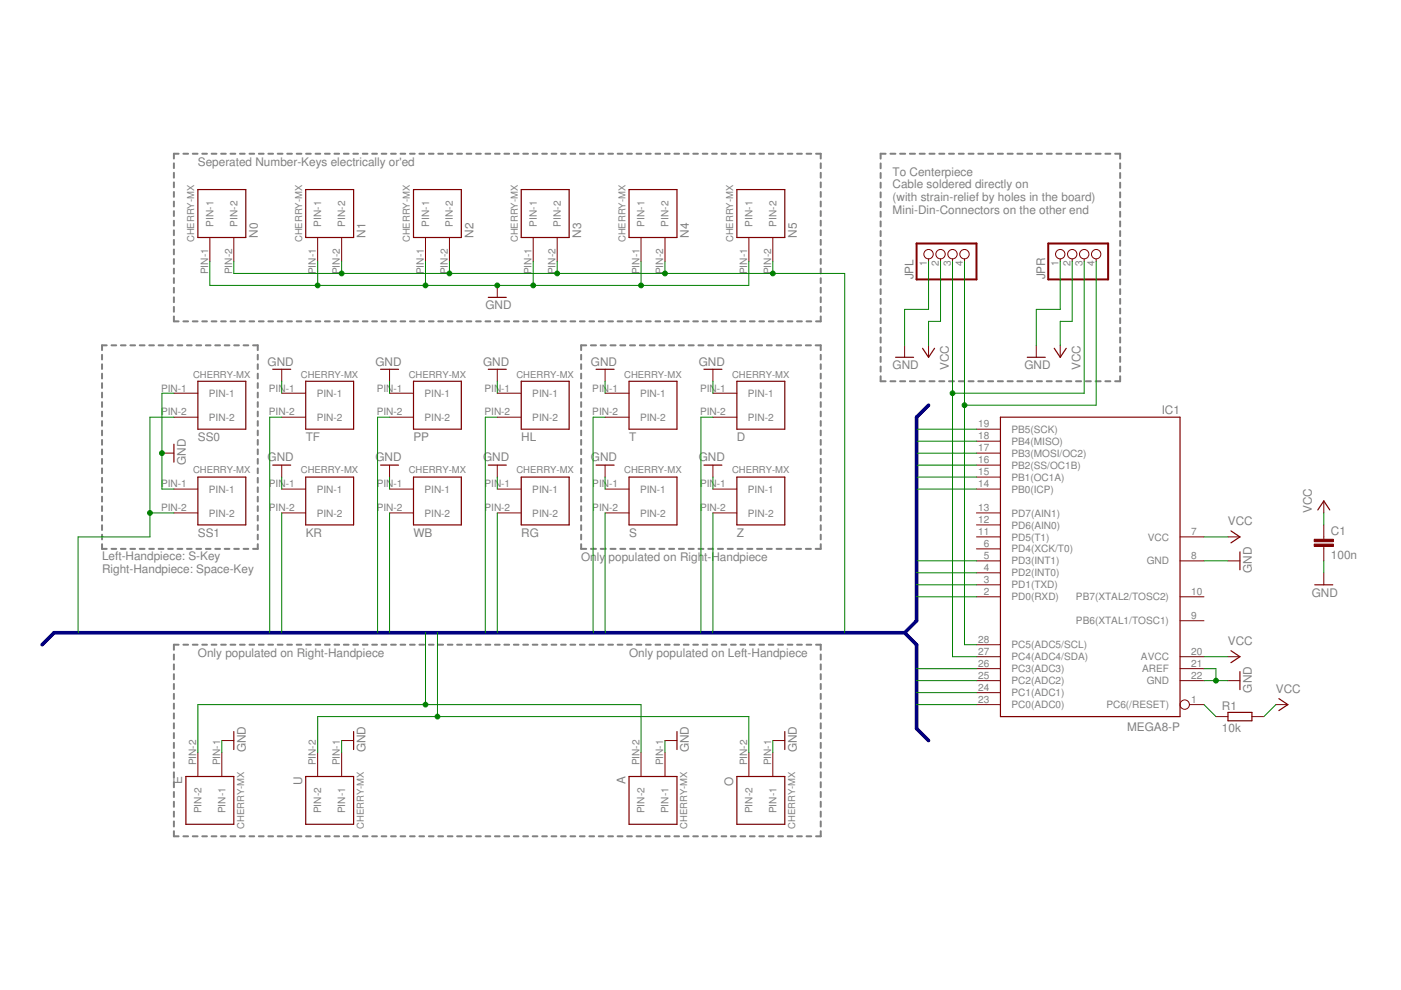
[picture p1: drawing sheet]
<svg xmlns="http://www.w3.org/2000/svg" width="297mm" height="210mm" viewBox="0 0 297 210" stroke-linecap="round" stroke-linejoin="round" font-family="sans-serif">
<g fill="none" stroke="#808080" stroke-width=".42">
<path d="M36.9 34.6v1M36.9 36.6v1.1M36.9 38.7v1M37.9 32.6h-1v1M38.9 32.6h1M40.9 32.6h1M42.9 32.6h1M44.9 32.6h1M46.9 32.6h1M48.9 32.6h1M50.9 32.6h1M52.9 32.6h1"/>
<path d="M54.9 32.6h1M56.9 32.6h1M58.9 32.6h1M60.9 32.6h1M62.9 32.6h1M64.9 32.6h1M66.9 32.6h1M68.9 32.6h1M70.9 32.6h1M72.9 32.6h1M74.9 32.6h1M76.9 32.6h1"/>
<path d="M78.9 32.6h1M80.9 32.6h1M82.9 32.6h1M84.9 32.6h1M86.9 32.6h1M88.9 32.6h1M90.9 32.6h1M92.9 32.6h1M94.9 32.6h1M96.9 32.6h1M98.9 32.6h1M100.9 32.6h1"/>
<path d="M102.9 32.6h1M104.9 32.6h1M106.9 32.6h1M108.9 32.6h1M110.9 32.6h1.1M112.9 32.6h1M115 32.6h1M116.9 32.6h1.1M119 32.6h1M120.9 32.6h1.1M123 32.6h1M125 32.6h1"/>
<path d="M127 32.6h1M129 32.6h1M131 32.6h1M133 32.6h1M135 32.6h1M137 32.6h1M139 32.6h1M141 32.6h1M143 32.6h1M145 32.6h1M147 32.6h1M149 32.6h1"/>
<path d="M151 32.6h1M153 32.6h1M155 32.6h1M157 32.6h1M159 32.6h1M161 32.6h1M163 32.6h1M165 32.6h1M167 32.6h1M169 32.6h1M171 32.6h1M173 32.6h1v1"/>
<path d="M174 34.6v1M174 36.6v1.1M174 38.7v1M186.7 34.6v1.1M186.7 36.7v1M186.7 38.7v1.1M187.8 32.6h-1.1v1M188.8 32.6h1M190.8 32.6h1.1M192.9 32.6h1.1M195 32.6h1.1M197.1 32.6h1"/>
<path d="M199.1 32.6h1.1M201.2 32.6h1.1M203.3 32.6h1M205.4 32.6h1M207.4 32.6h1.1M209.5 32.6h1.1M211.6 32.6h1M213.6 32.6h1.1M215.7 32.6h1.1M217.8 32.6h1M219.9 32.6h1M221.9 32.6h1.1"/>
<path d="M224 32.6h1.1M226.1 32.6h1M228.1 32.6h1.1M230.2 32.6h1.1M232.3 32.6h1.1M234.4 32.6h1M236.4 32.6h1.1v1M237.5 34.6v1.1M237.5 36.7v1M237.5 38.7v1.1M36.9 40.7v1M36.9 42.7v1.1"/>
<path d="M36.9 44.8v1M36.9 46.8v1M36.9 48.8v1.1M36.9 50.9v1M36.9 52.9v1M36.9 54.9v1M36.9 57v1M36.9 59v1M174 40.7v1M174 42.7v1.1M174 44.8v1M174 46.8v1"/>
<path d="M174 48.8v1.1M174 50.9v1M174 52.9v1M174 54.9v1M174 57v1M174 59v1M186.7 40.8v1M186.7 42.8v1.1M186.7 44.9v1.1M186.7 46.9v1.1M186.7 49v1.1M186.7 51.1v1"/>
<path d="M186.7 53.1v1.1M186.7 55.2v1M186.7 57.2v1.1M186.7 59.3v1M237.5 40.8v1M237.5 42.8v1.1M237.5 44.9v1.1M237.5 46.9v1.1M237.5 49v1.1M237.5 51.1v1M237.5 53.1v1.1M237.5 55.2v1"/>
<path d="M237.5 57.2v1.1M237.5 59.3v1M21.6 75.2v1M21.6 77.2v1M21.6 79.2v1M22.6 73.2h-1v1M23.6 73.2h1M25.6 73.2h1M27.6 73.2h1M29.6 73.2h1M31.6 73.2h1M33.6 73.2h1"/>
<path d="M35.6 73.2h1M36.9 67.1v1h1M36.9 61v1M36.9 63v1.1M36.9 65.1v1M37.6 73.2h1.1M38.9 68.1h1M39.6 73.2h1M40.9 68.1h1M41.6 73.2h1.1M42.9 68.1h1M43.6 73.2h1"/>
<path d="M44.9 68.1h1M45.6 73.2h1.1M46.9 68.1h1M47.6 73.2h1M48.9 68.1h1M49.7 73.2h1M50.9 68.1h1M51.6 73.2h1M52.9 68.1h1M53.7 73.2h1v1M54.7 75.2v1M54.7 77.2v1"/>
<path d="M54.7 79.2v1M54.9 68.1h1M56.9 68.1h1M58.9 68.1h1M60.9 68.1h1M62.9 68.1h1M64.9 68.1h1M66.9 68.1h1M68.9 68.1h1M70.9 68.1h1M72.9 68.1h1M74.9 68.1h1"/>
<path d="M76.9 68.1h1M78.9 68.1h1M80.9 68.1h1M82.9 68.1h1M84.9 68.1h1M86.9 68.1h1M88.9 68.1h1M90.9 68.1h1M92.9 68.1h1M94.9 68.1h1M96.9 68.1h1M98.9 68.1h1"/>
<path d="M100.9 68.1h1M102.9 68.1h1M104.9 68.1h1M106.9 68.1h1M108.9 68.1h1M110.9 68.1h1.1M112.9 68.1h1M115 68.1h1M116.9 68.1h1.1M119 68.1h1M120.9 68.1h1.1M123 68.1h1"/>
<path d="M123.2 75.2v1M123.2 77.2v1M123.2 79.2v1M124.3 73.2h-1.1v1M125 68.1h1M125.3 73.2h1.1M127 68.1h1M127.4 73.2h1M129 68.1h1M129.4 73.2h1.1M131 68.1h1M131.5 73.2h1.1"/>
<path d="M133 68.1h1M133.6 73.2h1M135 68.1h1M135.7 73.2h1M137 68.1h1M137.7 73.2h1.1M139 68.1h1M139.8 73.2h1.1M141 68.1h1M141.9 73.2h1M143 68.1h1M143.9 73.2h1.1"/>
<path d="M145 68.1h1M146 73.2h1.1M147 68.1h1M148.1 73.2h1M149 68.1h1M150.2 73.2h1M151 68.1h1M152.2 73.2h1.1M153 68.1h1M154.3 73.2h1.1M155 68.1h1M156.4 73.2h1"/>
<path d="M157 68.1h1M158.4 73.2h1.1M159 68.1h1M160.5 73.2h1.1M161 68.1h1M162.6 73.2h1M163 68.1h1M164.7 73.2h1M165 68.1h1M166.7 73.2h1.1M167 68.1h1M168.8 73.2h1.1"/>
<path d="M169 68.1h1M170.9 73.2h1M171 68.1h1M172.9 73.2h1.1v1M174 61v1M174 63v1.1M174 65.1v1M174 67.1v1h-1M174 75.2v1M174 77.2v1M174 79.2v1M186.7 79.8v1h1.1"/>
<path d="M186.7 61.3v1.1M186.7 63.4v1M186.7 65.4v1.1M186.7 67.5v1M186.7 69.5v1.1M186.7 71.6v1M186.7 73.6v1.1M186.7 75.7v1M186.7 77.7v1.1M237.5 61.3v1.1M237.5 63.4v1M237.5 65.4v1.1"/>
<path d="M237.5 67.5v1M237.5 69.5v1.1M237.5 71.6v1M237.5 73.6v1.1M237.5 75.7v1M237.5 77.7v1.1M237.5 79.8v1h-1.1M21.6 81.2v1.1M21.6 83.2v1.1M21.6 85.3v1M21.6 87.3v1M21.6 89.3v1"/>
<path d="M21.6 91.3v1M21.6 93.3v1M21.6 95.3v1M21.6 97.3v1M21.6 99.3v1M54.7 81.2v1.1M54.7 83.2v1.1M54.7 85.3v1M54.7 87.3v1M54.7 89.3v1M54.7 91.3v1M54.7 93.3v1"/>
<path d="M54.7 95.3v1M54.7 97.3v1M54.7 99.3v1M123.2 81.2v1.1M123.2 83.2v1.1M123.2 85.3v1M123.2 87.3v1M123.2 89.3v1M123.2 91.3v1M123.2 93.3v1M123.2 95.3v1M123.2 97.3v1"/>
<path d="M123.2 99.3v1M174 81.2v1.1M174 83.2v1.1M174 85.3v1M174 87.3v1M174 89.3v1M174 91.3v1M174 93.3v1M174 95.3v1M174 97.3v1M174 99.3v1M188.8 80.8h1"/>
<path d="M190.8 80.8h1.1M192.9 80.8h1.1M195 80.8h1.1M197.1 80.8h1M199.1 80.8h1.1M201.2 80.8h1.1M203.3 80.8h1M205.4 80.8h1M207.4 80.8h1.1M209.5 80.8h1.1M211.6 80.8h1M213.6 80.8h1.1"/>
<path d="M215.7 80.8h1.1M217.8 80.8h1M219.9 80.8h1M221.9 80.8h1.1M224 80.8h1.1M226.1 80.8h1M228.1 80.8h1.1M230.2 80.8h1.1M232.3 80.8h1.1M234.4 80.8h1M21.6 115.4v1h1M21.6 101.3v1"/>
<path d="M21.6 103.3v1M21.6 105.3v1M21.6 107.3v1.1M21.6 109.3v1.1M21.6 111.4v1M21.6 113.4v1M23.6 116.4h1M25.6 116.4h1M27.6 116.4h1M29.6 116.4h1M31.6 116.4h1M33.6 116.4h1"/>
<path d="M35.6 116.4h1M37.6 116.4h1.1M39.6 116.4h1M41.6 116.4h1.1M43.6 116.4h1M45.6 116.4h1.1M47.6 116.4h1M49.7 116.4h1M51.6 116.4h1M54.7 101.3v1M54.7 103.3v1M54.7 105.3v1"/>
<path d="M54.7 107.3v1.1M54.7 109.3v1.1M54.7 111.4v1M54.7 113.4v1M54.7 115.4v1h-1M123.2 115.4v1h1.1M123.2 101.3v1M123.2 103.3v1M123.2 105.3v1M123.2 107.3v1.1M123.2 109.3v1.1M123.2 111.4v1"/>
<path d="M123.2 113.4v1M125.3 116.4h1.1M127.4 116.4h1M129.4 116.4h1.1M131.5 116.4h1.1M133.6 116.4h1M135.7 116.4h1M137.7 116.4h1.1M139.8 116.4h1.1M141.9 116.4h1M143.9 116.4h1.1M146 116.4h1.1"/>
<path d="M148.1 116.4h1M150.2 116.4h1M152.2 116.4h1.1M154.3 116.4h1.1M156.4 116.4h1M158.4 116.4h1.1M160.5 116.4h1.1M162.6 116.4h1M164.7 116.4h1M166.7 116.4h1.1M168.8 116.4h1.1M170.9 116.4h1"/>
<path d="M174 101.3v1M174 103.3v1M174 105.3v1M174 107.3v1.1M174 109.3v1.1M174 111.4v1M174 113.4v1M174 115.4v1h-1.1M36.9 138.8v1M37.9 136.7h-1v1.1M38.9 136.7h1M40.9 136.7h1"/>
<path d="M42.9 136.7h1M44.9 136.7h1M46.9 136.7h1M48.9 136.7h1M50.9 136.7h1M52.9 136.7h1M54.9 136.7h1M56.9 136.7h1M58.9 136.7h1M60.9 136.7h1M62.9 136.7h1M64.9 136.7h1"/>
<path d="M66.9 136.7h1M68.9 136.7h1M70.9 136.7h1M72.9 136.7h1M74.9 136.7h1M76.9 136.7h1M78.9 136.7h1M80.9 136.7h1M82.9 136.7h1M84.9 136.7h1M86.9 136.7h1M88.9 136.7h1"/>
<path d="M90.9 136.7h1M92.9 136.7h1M94.9 136.7h1M96.9 136.7h1M98.9 136.7h1M100.9 136.7h1M102.9 136.7h1M104.9 136.7h1M106.9 136.7h1M108.9 136.7h1M110.9 136.7h1.1M112.9 136.7h1"/>
<path d="M115 136.7h1M116.9 136.7h1.1M119 136.7h1M120.9 136.7h1.1M123 136.7h1M125 136.7h1M127 136.7h1M129 136.7h1M131 136.7h1M133 136.7h1M135 136.7h1M137 136.7h1"/>
<path d="M139 136.7h1M141 136.7h1M143 136.7h1M145 136.7h1M147 136.7h1M149 136.7h1M151 136.7h1M153 136.7h1M155 136.7h1M157 136.7h1M159 136.7h1M161 136.7h1"/>
<path d="M163 136.7h1M165 136.7h1M167 136.7h1M169 136.7h1M171 136.7h1M173 136.7h1v1.1M174 138.8v1M36.9 140.9v1M36.9 142.9v1.1M36.9 145v1.1M36.9 147.1v1.1M36.9 149.2v1.1"/>
<path d="M36.9 151.3v1M36.9 153.4v1M36.9 155.4v1.1M36.9 157.5v1.1M36.9 159.6v1.1M174 140.9v1M174 142.9v1.1M174 145v1.1M174 147.1v1.1M174 149.2v1.1M174 151.3v1M174 153.4v1"/>
<path d="M174 155.4v1.1M174 157.5v1.1M174 159.6v1.1M36.9 161.7v1.1M36.9 163.7v1.1M36.9 165.8v1.1M36.9 167.9v1.1M36.9 170v1.1M36.9 172.1v1.1M36.9 174.2v1M36.9 176.2v1.1h1M38.9 177.3h1"/>
<path d="M40.9 177.3h1M42.9 177.3h1M44.9 177.3h1M46.9 177.3h1M48.9 177.3h1M50.9 177.3h1M52.9 177.3h1M54.9 177.3h1M56.9 177.3h1M58.9 177.3h1M60.9 177.3h1M62.9 177.3h1"/>
<path d="M64.9 177.3h1M66.9 177.3h1M68.9 177.3h1M70.9 177.3h1M72.9 177.3h1M74.9 177.3h1M76.9 177.3h1M78.9 177.3h1M80.9 177.3h1M82.9 177.3h1M84.9 177.3h1M86.9 177.3h1"/>
<path d="M88.9 177.3h1M90.9 177.3h1M92.9 177.3h1M94.9 177.3h1M96.9 177.3h1M98.9 177.3h1M100.9 177.3h1M102.9 177.3h1M104.9 177.3h1M106.9 177.3h1M108.9 177.3h1M110.9 177.3h1.1"/>
<path d="M112.9 177.3h1M115 177.3h1M116.9 177.3h1.1M119 177.3h1M120.9 177.3h1.1M123 177.3h1M125 177.3h1M127 177.3h1M129 177.3h1M131 177.3h1M133 177.3h1M135 177.3h1"/>
<path d="M137 177.3h1M139 177.3h1M141 177.3h1M143 177.3h1M145 177.3h1M147 177.3h1M149 177.3h1M151 177.3h1M153 177.3h1M155 177.3h1M157 177.3h1M159 177.3h1"/>
<path d="M161 177.3h1M163 177.3h1M165 177.3h1M167 177.3h1M169 177.3h1M171 177.3h1M174 161.7v1.1M174 163.7v1.1M174 165.8v1.1M174 167.9v1.1M174 170v1.1M174 172.1v1.1"/>
<path d="M174 174.2v1M174 176.2v1.1h-1"/>
</g>
<g fill="none" stroke="#800000" stroke-width=".21">
<path d="M44.5 50.4v5M49.6 50.4v5M67.4 50.4v5M72.4 50.4v5M90.2 50.4v5M95.3 50.4v5M113.1 50.4v5M118.1 50.4v5M135.9 50.4v5M141 50.4v5M158.8 50.4v5M163.9 50.4v5"/>
<path d="M196.9 54.9v.5M199.4 54.9v.5M202 54.9v.5M204.5 54.9v.5M224.8 54.9v.5M227.3 54.9v.5M229.9 54.9v.5M232.4 54.9v.5M59.7 78.3v2.5M82.6 78.3v2.5M105.4 60.5v2.6M105.4 78.3v2.5"/>
<path d="M128.3 78.3v2.5M151.2 78.3v2.5M191.8 73.2v2.6M196.9 73.2v2.6M219.7 73.2v2.6M224.8 73.2v2.6M34.3 96.1h2.6M36.9 83.4h5.1M36.9 88.5h5.1M59.7 83.4h5.1M59.7 88.5h5.1M59.7 98.6v2.6"/>
<path d="M82.6 83.4h5.1M82.6 88.5h5.1M82.6 98.6v2.6M105.4 83.4h5.1M105.4 88.5h5.1M105.4 98.6v2.6M128.3 83.4h5.1M128.3 88.5h5.1M128.3 98.6v2.6M151.2 83.4h5M151.2 88.5h5M151.2 98.6v2.6"/>
<path d="M207 91h5.1M207 93.5h5.1M207 96.1h5.1M207 98.6h5.1M36.9 103.7h5.1M36.9 108.8h5.1M59.7 103.7h5.1M59.7 108.8h5.1M82.6 103.7h5.1M82.6 108.8h5.1M105.4 103.7h5.1M105.4 108.8h5.1"/>
<path d="M128.3 103.7h5.1M128.3 108.8h5.1M151.2 103.7h5M151.2 108.8h5M207 103.7h5.1M207 108.8h5.1M207 118.9h5.1M207 113.8h5.1M207 101.2h5.1M207 111.3h5.1M207 116.4h5.1M250.2 118.9h5.1"/>
<path d="M250.2 113.8h5.1M260.3 118.9h2.6M260.3 113.8h2.6M280.7 106.2v2.6M280.7 111.3v3M280.7 115.9v3M207 126.5h5.1M207 139.2h5.1M207 121.5h5.1M207 124h5.1M207 136.7h5.1M250.2 126.5h5.1"/>
<path d="M250.2 131.6h5.1M250.2 139.2h5.1M260.3 139.2h2.6M280.7 121.5v2.5M42 159.6v5M47 159.6v5M47 157h2.6M67.4 159.6v5M72.4 159.6v5M72.4 157h2.6M135.9 159.6v5M141 159.6v5"/>
<path d="M141 157h2.5M158.8 159.6v5M163.9 159.6v5M163.9 157h2.5M207 144.3h5.1M207 141.8h5.1M207 146.9h5.1M207 149.4h5.1M250.2 144.3h5.1M250.2 141.8h5.1M252.2 149.4h3.1M257.8 151.9h2.5"/>
<path d="M260.3 144.3h2.6M265.4 151.9h2.6M270.5 149.4h2.5"/>
<circle cx="196.9" cy="53.9" r=".99"/>
<circle cx="199.4" cy="53.9" r=".99"/>
<circle cx="202" cy="53.9" r=".99"/>
<circle cx="204.5" cy="53.9" r=".99"/>
<circle cx="224.8" cy="53.9" r=".99"/>
<circle cx="227.3" cy="53.9" r=".99"/>
<circle cx="229.9" cy="53.9" r=".99"/>
<circle cx="232.4" cy="53.9" r=".99"/>
<circle cx="251.2" cy="149.4" r=".99"/>
</g>
<g fill="none" stroke="#800000" stroke-width=".25">
<path d="M42 40.2h10.1v10.2h-10.1zM64.8 40.2h10.2v10.2h-10.2zM87.7 40.2h10.1v10.2h-10.1zM110.5 40.2h10.2v10.2h-10.2zM133.4 40.2h10.1v10.2h-10.1zM156.2 40.2h10.2v10.2h-10.2zM57.8 78.3h3.8M80.7 78.3h3.8M103.5 63.1h3.8M103.5 78.3h3.8M126.4 78.3h3.8M149.2 78.3h3.9"/>
<path d="M189.9 75.8h3.8M195.6 73.9l1.3 1.9 1.2-1.9M217.8 75.8h3.8M223.5 73.9l1.3 1.9 1.3-1.9M36.9 94.2v3.8M42 80.8h10.1v10.2h-10.1zM57.8 98.6h3.8M64.8 80.8h10.2v10.2h-10.2zM80.7 98.6h3.8M87.7 80.8h10.1v10.2h-10.1zM103.5 98.6h3.8M110.5 80.8h10.2v10.2h-10.2z"/>
<path d="M126.4 98.6h3.8M133.4 80.8h10.1v10.2h-10.1zM149.2 98.6h3.9M156.2 80.8h10.2v10.2h-10.2zM212.1 88.5h38.1v63.4h-38.1zM42 101.2h10.1v10.1h-10.1zM64.8 101.2h10.2v10.1h-10.2zM87.7 101.2h10.1v10.1h-10.1zM110.5 101.2h10.2v10.1h-10.2zM133.4 101.2h10.1v10.1h-10.1zM156.2 101.2h10.2v10.1h-10.2zM261 112.6l1.9 1.2-1.9 1.3"/>
<path d="M262.9 117v3.8M279.4 108.1l1.3-1.9 1.2 1.9M261 138l1.9 1.2-1.9 1.3M278.8 124h3.8M49.6 155.1v3.8M75 155.1v3.8M143.5 155.1v3.8M166.4 155.1v3.8M260.3 151h5.1v1.8h-5.1zM262.9 142.4v3.8M271.1 148.1l1.9 1.3-1.9 1.3M39.4 164.6h10.2v10.2h-10.2z"/>
<path d="M64.8 164.6h10.2v10.2h-10.2zM133.4 164.6h10.1v10.2h-10.1zM156.2 164.6h10.2v10.2h-10.2z"/>
</g>
<g fill="#800000" stroke="#800000" stroke-width=".21">
<path d="M278.6 115.4h4.1v.5h-4.1z"/>
<path d="M278.6 114.3h4.1v.6h-4.1z"/>
</g>
<path d="M194.3 51.6h12.7v7.6h-12.7zM222.2 51.6h12.7v7.6h-12.7z" fill="none" stroke="#800000" stroke-width=".42"/>
<path d="M196.9 85.9l-2.6 2.6v43.1l-2.5 2.6M191.8 134.2h-180.3l-2.6 2.5M191.8 134.2l2.5 2.5v17.8l2.6 2.5" fill="none" stroke="#000080" stroke-width=".76"/>
<g fill="none" stroke="#008000" stroke-width=".21">
<path d="M44.5 55.4v5.1h114.3v-5.1M49.6 55.4v2.6h129.5v76.2M67.4 55.4v5.1M72.4 55.4v2.6M90.2 55.4v5.1M95.3 55.4v2.6M113.1 55.4v5.1M118.1 55.4v2.6M135.9 55.4v5.1M141 55.4v2.6M163.9 55.4v2.6M196.9 55.4v10.2h-5.1v7.6"/>
<path d="M199.4 55.4v12.7h-2.5v5.1M202 55.4v83.8h5M204.5 55.4v81.3h2.5M224.8 55.4v10.2h-5.1v7.6M227.3 55.4v12.7h-2.5v5.1M229.9 55.4v28h-27.9M232.4 55.4v30.5h-27.9M36.9 83.4h-2.6v20.3h2.6M36.9 88.5h-5.1v25.3h-15.2v20.4M59.7 80.8v2.6M59.7 88.5h-2.5v45.7M82.6 80.8v2.6"/>
<path d="M82.6 88.5h-2.5v45.7M105.4 80.8v2.6M105.4 88.5h-2.5v45.7M128.3 80.8v2.6M128.3 88.5h-2.5v45.7M151.2 80.8v2.6M151.2 88.5h-2.6v45.7M194.3 91h12.7M194.3 93.5h12.7M194.3 96.1h12.7M194.3 98.6h12.7M31.8 108.8h5.1"/>
<path d="M59.7 101.2v2.5M59.7 108.8v25.4M82.6 101.2v2.5M82.6 108.8v25.4M105.4 101.2v2.5M105.4 108.8v25.4M128.3 101.2v2.5M128.3 108.8v25.4M151.2 101.2v2.5M151.2 108.8v25.4M194.3 118.9h12.7M194.3 103.7h12.7"/>
<path d="M194.3 101.2h12.7M255.3 118.9h5M255.3 113.8h5M280.7 108.8v2.5M280.7 118.9v2.6M90.2 134.2v15.2M92.8 134.2v17.7M194.3 124h12.7M194.3 126.5h12.7M194.3 121.5h12.7M255.3 139.2h5M42 159.6v-10.2h93.9v10.2"/>
<path d="M47 157v2.6M67.4 159.6v-7.7h91.4v7.7M72.4 157v2.6M141 157v2.6M163.9 157v2.6M194.3 141.8h12.7M194.3 144.3h12.7M194.3 146.9h12.7M194.3 149.4h12.7M255.3 141.8h2.5v2.5M255.3 144.3h5M255.3 149.4l2.5 2.5"/>
<path d="M270.5 149.4l-2.5 2.5"/>
</g>
<g fill="#008000" stroke="#008000" stroke-width=".21">
<circle cx="105.4" cy="60.5" r=".51"/>
<circle cx="135.9" cy="60.5" r=".51"/>
<circle cx="113.1" cy="60.5" r=".51"/>
<circle cx="90.2" cy="60.5" r=".51"/>
<circle cx="67.4" cy="60.5" r=".51"/>
<circle cx="257.8" cy="144.3" r=".51"/>
<circle cx="34.3" cy="96.1" r=".51"/>
<circle cx="31.8" cy="108.8" r=".51"/>
<circle cx="90.2" cy="149.4" r=".51"/>
<circle cx="92.8" cy="151.9" r=".51"/>
<circle cx="72.4" cy="58" r=".51"/>
<circle cx="95.3" cy="58" r=".51"/>
<circle cx="118.1" cy="58" r=".51"/>
<circle cx="141" cy="58" r=".51"/>
<circle cx="163.9" cy="58" r=".51"/>
<circle cx="204.5" cy="85.9" r=".51"/>
<circle cx="202" cy="83.4" r=".51"/>
</g>
<g font-size="2.5" fill="#808080">
<text x="42" y="35.1">Seperated Number-Keys electrically or'ed</text>
<text x="189.2" y="37.3">To Centerpiece</text>
<text x="189.2" y="39.9">Cable soldered directly on</text>
<text x="189.2" y="42.6">(with strain-relief by holes in the board)</text>
<text x="189.2" y="45.3">Mini-Din-Connectors on the other end</text>
<text x="54.6" y="50.4" transform="rotate(-90 54.6 50.4)">N0</text>
<text x="77.5" y="50.4" transform="rotate(-90 77.5 50.4)">N1</text>
<text x="100.4" y="50.4" transform="rotate(-90 100.4 50.4)">N2</text>
<text x="123.2" y="50.4" transform="rotate(-90 123.2 50.4)">N3</text>
<text x="146.1" y="50.4" transform="rotate(-90 146.1 50.4)">N4</text>
<text x="168.9" y="50.4" transform="rotate(-90 168.9 50.4)">N5</text>
<text x="193.7" y="59.2" transform="rotate(-90 193.7 59.2)">JPL</text>
<text x="221.6" y="59.2" transform="rotate(-90 221.6 59.2)">JPR</text>
<text x="102.9" y="65.6">GND</text>
<text x="56.7" y="77.5">GND</text>
<text x="79.6" y="77.5">GND</text>
<text x="102.4" y="77.5">GND</text>
<text x="125.3" y="77.5">GND</text>
<text x="148.1" y="77.5">GND</text>
<text x="189.2" y="78.3">GND</text>
<text x="201.2" y="78.5" transform="rotate(-90 201.2 78.5)">VCC</text>
<text x="217.2" y="78.3">GND</text>
<text x="229.1" y="78.5" transform="rotate(-90 229.1 78.5)">VCC</text>
<text x="246.3" y="87.7">IC1</text>
<text x="42" y="93.5">SS0</text>
<text x="64.8" y="93.5">TF</text>
<text x="87.7" y="93.5">PP</text>
<text x="110.5" y="93.5">HL</text>
<text x="133.4" y="93.5">T</text>
<text x="156.2" y="93.5">D</text>
<text x="39.4" y="98.6" transform="rotate(-90 39.4 98.6)">GND</text>
<text x="56.7" y="97.8">GND</text>
<text x="79.6" y="97.8">GND</text>
<text x="102.4" y="97.8">GND</text>
<text x="125.3" y="97.8">GND</text>
<text x="148.1" y="97.8">GND</text>
<text x="42" y="113.8">SS1</text>
<text x="64.8" y="113.8">KR</text>
<text x="87.7" y="113.8">WB</text>
<text x="110.5" y="113.8">RG</text>
<text x="133.4" y="113.8">S</text>
<text x="156.2" y="113.8">Z</text>
<text x="260.4" y="111.3">VCC</text>
<text x="278.1" y="108.8" transform="rotate(-90 278.1 108.8)">VCC</text>
<text x="282.2" y="113.5">C1</text>
<text x="21.6" y="118.8">Left-Handpiece: S-Key</text>
<text x="123.2" y="118.9">Only</text>
<text x="129" y="118.9">populated on Righ</text>
<text x="149.3" y="118.9">t-Handpiece</text>
<text x="282.2" y="118.5">100n</text>
<text x="21.6" y="121.5">Right-Handpiece: Space-Key</text>
<text x="265.4" y="121.5" transform="rotate(-90 265.4 121.5)">GND</text>
<text x="278.1" y="126.5">GND</text>
<text x="260.4" y="136.7">VCC</text>
<text x="42" y="139.2">Only populated on Right-Handpiece</text>
<text x="133.4" y="139.2">Only populated on Left-Handpiece</text>
<text x="265.4" y="146.9" transform="rotate(-90 265.4 146.9)">GND</text>
<text x="270.5" y="146.9">VCC</text>
<text x="239" y="155">MEGA8-P</text>
<text x="259.1" y="155.2">10k</text>
<text x="259.1" y="150.4">R1</text>
<text x="52.1" y="159.5" transform="rotate(-90 52.1 159.5)">GND</text>
<text x="77.5" y="159.5" transform="rotate(-90 77.5 159.5)">GND</text>
<text x="146.1" y="159.5" transform="rotate(-90 146.1 159.5)">GND</text>
<text x="168.9" y="159.5" transform="rotate(-90 168.9 159.5)">GND</text>
<text x="38.7" y="166.3" transform="rotate(-90 38.7 166.3)">E</text>
<text x="64" y="166.4" transform="rotate(-90 64 166.4)">U</text>
<text x="132.6" y="166.3" transform="rotate(-90 132.6 166.3)">A</text>
<text x="155.5" y="166.6" transform="rotate(-90 155.5 166.6)">O</text>
</g>
<g font-size="2.1" fill="#808080">
<text x="45.3" y="48" transform="rotate(-90 45.3 48)">PIN-1</text>
<text x="50.3" y="48" transform="rotate(-90 50.3 48)">PIN-2</text>
<text x="68.1" y="48" transform="rotate(-90 68.1 48)">PIN-1</text>
<text x="73.2" y="48" transform="rotate(-90 73.2 48)">PIN-2</text>
<text x="91" y="48" transform="rotate(-90 91 48)">PIN-1</text>
<text x="96" y="48" transform="rotate(-90 96 48)">PIN-2</text>
<text x="113.8" y="48" transform="rotate(-90 113.8 48)">PIN-1</text>
<text x="118.9" y="48" transform="rotate(-90 118.9 48)">PIN-2</text>
<text x="136.7" y="48" transform="rotate(-90 136.7 48)">PIN-1</text>
<text x="141.8" y="48" transform="rotate(-90 141.8 48)">PIN-2</text>
<text x="159.5" y="48" transform="rotate(-90 159.5 48)">PIN-1</text>
<text x="164.6" y="48" transform="rotate(-90 164.6 48)">PIN-2</text>
<text x="44.1" y="58.2" transform="rotate(-90 44.1 58.2)">PIN-1</text>
<text x="49.2" y="58.2" transform="rotate(-90 49.2 58.2)">PIN-2</text>
<text x="67" y="58.2" transform="rotate(-90 67 58.2)">PIN-1</text>
<text x="72.1" y="58.2" transform="rotate(-90 72.1 58.2)">PIN-2</text>
<text x="89.8" y="58.2" transform="rotate(-90 89.8 58.2)">PIN-1</text>
<text x="94.9" y="58.2" transform="rotate(-90 94.9 58.2)">PIN-2</text>
<text x="112.7" y="58.2" transform="rotate(-90 112.7 58.2)">PIN-1</text>
<text x="117.8" y="58.2" transform="rotate(-90 117.8 58.2)">PIN-2</text>
<text x="135.6" y="58.2" transform="rotate(-90 135.6 58.2)">PIN-1</text>
<text x="140.6" y="58.2" transform="rotate(-90 140.6 58.2)">PIN-2</text>
<text x="158.4" y="58.2" transform="rotate(-90 158.4 58.2)">PIN-1</text>
<text x="163.5" y="58.2" transform="rotate(-90 163.5 58.2)">PIN-2</text>
<text x="196.5" y="56.4" transform="rotate(-90 196.5 56.4)">1</text>
<text x="199" y="56.4" transform="rotate(-90 199 56.4)">2</text>
<text x="201.6" y="56.4" transform="rotate(-90 201.6 56.4)">3</text>
<text x="204.1" y="56.4" transform="rotate(-90 204.1 56.4)">4</text>
<text x="224.4" y="56.4" transform="rotate(-90 224.4 56.4)">1</text>
<text x="227" y="56.4" transform="rotate(-90 227 56.4)">2</text>
<text x="229.5" y="56.4" transform="rotate(-90 229.5 56.4)">3</text>
<text x="232.1" y="56.4" transform="rotate(-90 232.1 56.4)">4</text>
<text x="34.2" y="83">PIN-1</text>
<text x="57" y="83">PIN-1</text>
<text x="79.9" y="83">PIN-1</text>
<text x="102.7" y="83">PIN-1</text>
<text x="125.6" y="83">PIN-1</text>
<text x="148.4" y="83">PIN-1</text>
<text x="34.2" y="88.1">PIN-2</text>
<text x="44.3" y="84.1">PIN-1</text>
<text x="44.3" y="89.2">PIN-2</text>
<text x="57" y="88.1">PIN-2</text>
<text x="67.1" y="84.1">PIN-1</text>
<text x="67.1" y="89.2">PIN-2</text>
<text x="79.9" y="88.1">PIN-2</text>
<text x="90" y="84.1">PIN-1</text>
<text x="90" y="89.2">PIN-2</text>
<text x="102.7" y="88.1">PIN-2</text>
<text x="112.9" y="84.1">PIN-1</text>
<text x="112.9" y="89.2">PIN-2</text>
<text x="125.6" y="88.1">PIN-2</text>
<text x="135.7" y="84.1">PIN-1</text>
<text x="135.7" y="89.2">PIN-2</text>
<text x="148.4" y="88.1">PIN-2</text>
<text x="158.6" y="84.1">PIN-1</text>
<text x="158.6" y="89.2">PIN-2</text>
<text x="207.4" y="90.6">19</text>
<text x="207.4" y="93.2">18</text>
<text x="207.4" y="95.7">17</text>
<text x="214.4" y="91.8">PB5(SCK)</text>
<text x="214.4" y="94.3">PB4(MISO)</text>
<text x="207.4" y="98.3">16</text>
<text x="207.4" y="100.8">15</text>
<text x="214.4" y="96.8">PB3(MOSI/OC2)</text>
<text x="214.4" y="99.4">PB2(SS/OC1B)</text>
<text x="214.4" y="101.9">PB1(OC1A)</text>
<text x="34.2" y="103.3">PIN-1</text>
<text x="44.3" y="104.4">PIN-1</text>
<text x="57" y="103.3">PIN-1</text>
<text x="67.1" y="104.4">PIN-1</text>
<text x="79.9" y="103.3">PIN-1</text>
<text x="90" y="104.4">PIN-1</text>
<text x="102.7" y="103.3">PIN-1</text>
<text x="112.9" y="104.4">PIN-1</text>
<text x="125.6" y="103.3">PIN-1</text>
<text x="135.7" y="104.4">PIN-1</text>
<text x="148.4" y="103.3">PIN-1</text>
<text x="158.6" y="104.4">PIN-1</text>
<text x="207.4" y="103.3">14</text>
<text x="214.4" y="104.4">PB0(ICP)</text>
<text x="34.2" y="108.4">PIN-2</text>
<text x="44.3" y="109.5">PIN-2</text>
<text x="57" y="108.4">PIN-2</text>
<text x="67.1" y="109.5">PIN-2</text>
<text x="79.9" y="108.4">PIN-2</text>
<text x="90" y="109.5">PIN-2</text>
<text x="102.7" y="108.4">PIN-2</text>
<text x="112.9" y="109.5">PIN-2</text>
<text x="125.6" y="108.4">PIN-2</text>
<text x="135.7" y="109.5">PIN-2</text>
<text x="148.4" y="108.4">PIN-2</text>
<text x="158.6" y="109.5">PIN-2</text>
<text x="207.4" y="108.4">13</text>
<text x="207.4" y="110.9">12</text>
<text x="207.4" y="113.5">11</text>
<text x="214.4" y="109.5">PD7(AIN1)</text>
<text x="214.4" y="112.1">PD6(AIN0)</text>
<text x="252.5" y="113.5">7</text>
<text x="208.6" y="116">6</text>
<text x="208.6" y="118.6">5</text>
<text x="214.4" y="114.6">PD5(T1)</text>
<text x="214.4" y="117.1">PD4(XCK/T0)</text>
<text x="214.4" y="119.7">PD3(INT1)</text>
<text x="243.1" y="119.7">GND</text>
<text x="243.3" y="114.6">VCC</text>
<text x="252.5" y="118.6">8</text>
<text x="208.6" y="121.1">4</text>
<text x="208.6" y="123.6">3</text>
<text x="214.4" y="122.2">PD2(INT0)</text>
<text x="214.4" y="124.8">PD1(TXD)</text>
<text x="208.6" y="126.2">2</text>
<text x="214.4" y="127.3">PD0(RXD)</text>
<text x="228.1" y="127.3">PB7(XTAL2/TOSC2)</text>
<text x="252.5" y="126.2">10</text>
<text x="252.5" y="131.3">9</text>
<text x="207.4" y="136.3">28</text>
<text x="214.4" y="137.5">PC5(ADC5/SCL)</text>
<text x="228.1" y="132.4">PB6(XTAL1/TOSC1)</text>
<text x="207.4" y="138.9">27</text>
<text x="207.4" y="141.4">26</text>
<text x="207.4" y="144">25</text>
<text x="214.4" y="140">PC4(ADC4/SDA)</text>
<text x="214.4" y="142.5">PC3(ADC3)</text>
<text x="241.9" y="140">AVCC</text>
<text x="242.2" y="142.5">AREF</text>
<text x="252.5" y="144">22</text>
<text x="252.5" y="141.4">21</text>
<text x="252.5" y="138.9">20</text>
<text x="207.4" y="146.5">24</text>
<text x="207.4" y="149">23</text>
<text x="214.4" y="145.1">PC2(ADC2)</text>
<text x="214.4" y="147.6">PC1(ADC1)</text>
<text x="243.1" y="145.1">GND</text>
<text x="252.5" y="149">1</text>
<text x="214.4" y="150.2">PC0(ADC0)</text>
<text x="234.6" y="150.2">PC6(/RESET)</text>
<text x="41.6" y="162.3" transform="rotate(-90 41.6 162.3)">PIN-2</text>
<text x="46.7" y="162.3" transform="rotate(-90 46.7 162.3)">PIN-1</text>
<text x="67" y="162.3" transform="rotate(-90 67 162.3)">PIN-2</text>
<text x="72.1" y="162.3" transform="rotate(-90 72.1 162.3)">PIN-1</text>
<text x="135.6" y="162.3" transform="rotate(-90 135.6 162.3)">PIN-2</text>
<text x="140.6" y="162.3" transform="rotate(-90 140.6 162.3)">PIN-1</text>
<text x="158.4" y="162.3" transform="rotate(-90 158.4 162.3)">PIN-2</text>
<text x="163.5" y="162.3" transform="rotate(-90 163.5 162.3)">PIN-1</text>
<text x="42.7" y="172.4" transform="rotate(-90 42.7 172.4)">PIN-2</text>
<text x="47.8" y="172.4" transform="rotate(-90 47.8 172.4)">PIN-1</text>
<text x="68.1" y="172.4" transform="rotate(-90 68.1 172.4)">PIN-2</text>
<text x="73.2" y="172.4" transform="rotate(-90 73.2 172.4)">PIN-1</text>
<text x="136.7" y="172.4" transform="rotate(-90 136.7 172.4)">PIN-2</text>
<text x="141.8" y="172.4" transform="rotate(-90 141.8 172.4)">PIN-1</text>
<text x="159.5" y="172.4" transform="rotate(-90 159.5 172.4)">PIN-2</text>
<text x="164.6" y="172.4" transform="rotate(-90 164.6 172.4)">PIN-1</text>
</g>
<g font-size="2" fill="#808080">
<text x="41.2" y="51.4" transform="rotate(-90 41.2 51.4)">CHERRY-MX</text>
<text x="64" y="51.4" transform="rotate(-90 64 51.4)">CHERRY-MX</text>
<text x="86.9" y="51.4" transform="rotate(-90 86.9 51.4)">CHERRY-MX</text>
<text x="109.8" y="51.4" transform="rotate(-90 109.8 51.4)">CHERRY-MX</text>
<text x="132.6" y="51.4" transform="rotate(-90 132.6 51.4)">CHERRY-MX</text>
<text x="155.5" y="51.4" transform="rotate(-90 155.5 51.4)">CHERRY-MX</text>
<text x="40.9" y="80.1">CHERRY-MX</text>
<text x="63.8" y="80.1">CHERRY-MX</text>
<text x="86.6" y="80.1">CHERRY-MX</text>
<text x="109.5" y="80.1">CHERRY-MX</text>
<text x="132.4" y="80.1">CHERRY-MX</text>
<text x="155.2" y="80.1">CHERRY-MX</text>
<text x="40.9" y="100.4">CHERRY-MX</text>
<text x="63.8" y="100.4">CHERRY-MX</text>
<text x="86.6" y="100.4">CHERRY-MX</text>
<text x="109.5" y="100.4">CHERRY-MX</text>
<text x="132.4" y="100.4">CHERRY-MX</text>
<text x="155.2" y="100.4">CHERRY-MX</text>
<text x="51.8" y="175.8" transform="rotate(-90 51.8 175.8)">CHERRY-MX</text>
<text x="77.1" y="175.8" transform="rotate(-90 77.1 175.8)">CHERRY-MX</text>
<text x="145.7" y="175.8" transform="rotate(-90 145.7 175.8)">CHERRY-MX</text>
<text x="168.6" y="175.8" transform="rotate(-90 168.6 175.8)">CHERRY-MX</text>
</g>
</svg>
